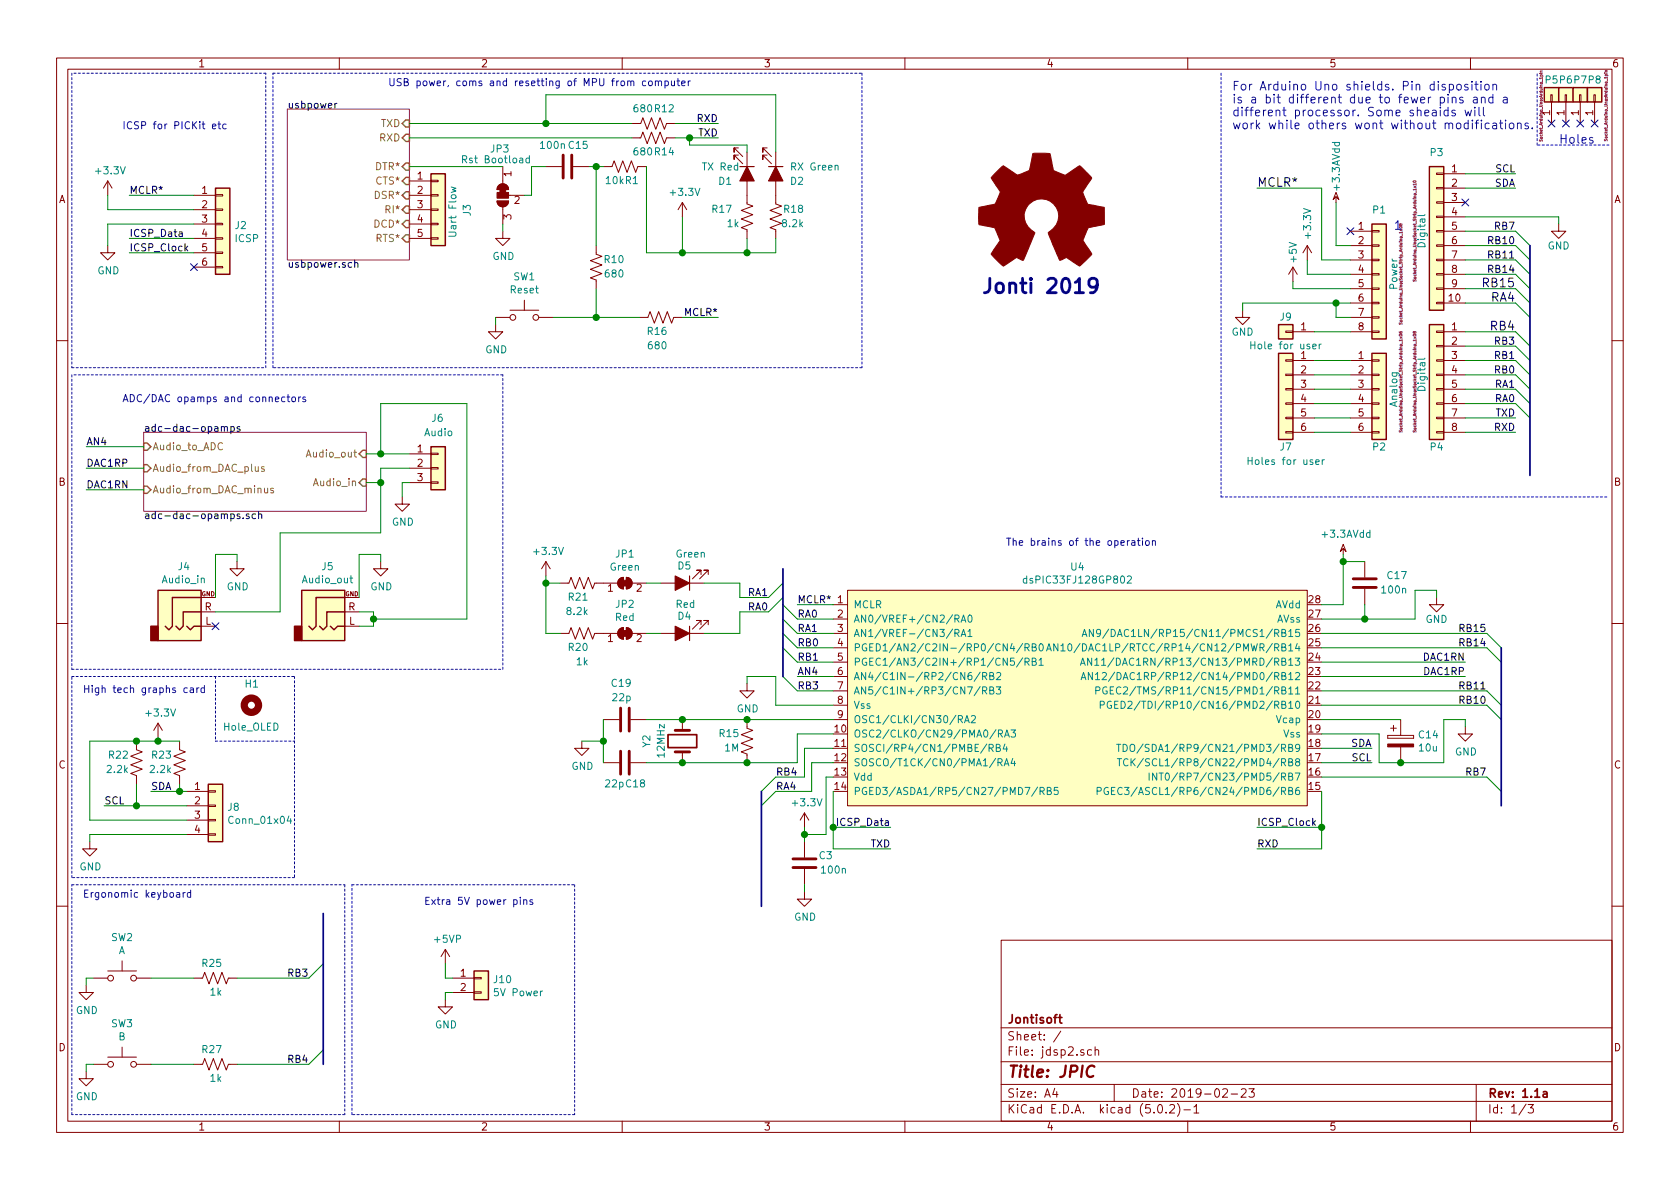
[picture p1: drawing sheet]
<svg xmlns="http://www.w3.org/2000/svg" width="297mm" height="210mm" viewBox="0 0 297 210" stroke-linecap="round" stroke-linejoin="round" font-family="sans-serif">
<g fill="none" stroke="#840000" stroke-width=".18">
<path d="M10 10.3h277v189.9h-277zM12 12.2h273v186.1h-273zM60 10.3v1.9M110 10.3v1.9M160 10.3v1.9M210 10.3v1.9M260 10.3v1.9M274.2 16.8h.2v1.2h-.2zM274.3 18v3.8M276.7 16.8h.3v1.2h-.3zM276.9 18v3.8M279.3 16.8h.2v1.2h-.2z"/>
<path d="M279.4 18v3.8M281.8 16.8h.3v1.2h-.3zM281.9 18v3.8M19 32l-.7 1.3M19 32v2.5M19 32l.8 1.3M34.3 34.5h3.8M34.3 37.1h3.8M34.3 39.6h3.8M38.1 39.5h1.3v.2h-1.3zM38.1 37h1.3v.2h-1.3zM38.1 34.4h1.3v.3h-1.3z"/>
<path d="M72.4 34.5h3.8M72.4 37.1h3.8M72.4 39.6h3.8M72.4 32h3.8M76.2 39.5h1.3v.2h-1.3zM76.2 37h1.3v.2h-1.3zM76.2 34.4h1.3v.3h-1.3zM76.2 31.9h1.3v.2h-1.3zM87.9 35.6h2a1.02 1.02 0 0 1-1 1 1.02 1.02 0 0 1-1-1zM88.2 32.7a1.03 1.03 0 0 1 1.1-.1 1.03 1.03 0 0 1 .6 .9h-2v-.3zM88.9 29.5v3M88.9 36.6v3"/>
<path d="M89.9 34.5h2.8M96.5 29.5h2.8M101.3 29.5h2.8M106.7 29.5h1.5l.4-1.1 .7 2.1 .8-2.1 .8 2.1 .7-2.1 .8 2.1 .4-1h1.5M111.8 21.8h1.5l.4-1 .7 2.1 .8-2.1 .8 2.1 .7-2.1 .8 2.1 .4-1.1h1.5M111.8 24.4h1.5l.4-1 .7 2 .8-2 .8 2 .7-2 .8 2 .4-1h1.5M120.6 35.8l-.7 1.3M120.6 35.8v2.5M120.6 35.8l.8 1.3M130.6 26.2h-.8v.7v-.7l1.5 1.5M130.6 27.4h-.8v.8v-.8l1.5 1.6M132.1 26.9v9.2l1 .3-2 .8 2 .8-2 .7 2 .8-2 .8 1 .3v1.6"/>
<path d="M135.6 26.2h-.7v.7v-.7l1.5 1.5M135.6 27.4h-.7v.8v-.8l1.5 1.6M137.2 26.9v9.2l1 .3-2.1 .8 2.1 .8-2.1 .7 2.1 .8-2.1 .8 1.1 .3v1.6M236.2 34.8v1M236.2 34l.5 1.3-.5-.5-.5 .5zM254 38.2h1.3v.3h-1.3zM254 35.7h1.3v.2h-1.3zM254 33.1h1.3v.3h-1.3zM254 30.6h1.3v.3h-1.3zM255.3 30.7h3.8M255.3 33.3h3.8M255.3 35.8h3.8"/>
<path d="M255.3 38.3h3.8M275.6 39.6v1.3h1.3l-1.3 1.3-1.3-1.3h1.3M19 43.4v1.3h1.3l-1.3 1.3-1.2-1.3h1.2M34.3 42.2h3.8M34.3 44.7h3.8M34.3 47.2h3.8M38.1 47.1h1.3v.3h-1.3zM38.1 44.6h1.3v.2h-1.3zM38.1 42h1.3v.3h-1.3zM72.4 42.2h3.8M76.2 42h1.3v.3h-1.3zM87.6 57.4v1.3h1.3l-1.3 1.2-1.2-1.2h1.2"/>
<path d="M87.6 56.1h2.6M88.9 40.9v1.3h1.3l-1.3 1.2-1.3-1.2h1.3M90.2 54.9h5M92.7 53.1v1.8M95.2 56.1h2.6M105.4 43.4v1.6l1 .3-2 .8 2 .8-2 .7 2 .8-2 .7 1 .4v1.5M113 56.1h1.6l.3-1 .8 2 .8-2 .7 2 .8-2 .7 2 .4-1h1.5M219.7 54.9v1.2h1.3l-1.3 1.3-1.3-1.3h1.3M227.3 58.5h1.3v.3h-1.3zM228.6 58.7h3.8M228.6 47.2l-.8 1.3M228.6 47.2v2.6"/>
<path d="M228.6 47.2l.8 1.3M231.1 43.4l-.7 1.3M231.1 43.4v2.6M231.1 43.4l.8 1.3M238.8 40.9h3.8M238.8 43.4h3.8M238.8 46h3.8M238.8 48.5h3.8M238.8 51h3.8M238.8 53.6h3.8M238.8 56.1h3.8M238.8 58.7h3.8"/>
<path d="M242.6 58.5h1.2v.3h-1.2zM242.6 56h1.2v.3h-1.2zM242.6 53.5h1.2v.2h-1.2zM242.6 50.9h1.2v.3h-1.2zM242.6 48.4h1.2v.2h-1.2zM242.6 45.8h1.2v.3h-1.2zM242.6 43.3h1.2v.3h-1.2zM242.6 40.8h1.2v.2h-1.2zM254 53.5h1.3v.2h-1.3zM254 50.9h1.3v.3h-1.3zM254 48.4h1.3v.2h-1.3zM254 45.8h1.3v.3h-1.3z"/>
<path d="M254 43.3h1.3v.3h-1.3zM254 40.8h1.3v.2h-1.3zM254 58.5h1.3v.3h-1.3zM255.3 40.9h3.8M255.3 43.4h3.8M255.3 46h3.8M255.3 48.5h3.8M255.3 51h3.8M255.3 53.6h3.8M255.3 58.7h3.8M10 60.2h2M227.3 76.3h1.3v.3h-1.3z"/>
<path d="M227.3 73.8h1.3v.2h-1.3zM227.3 71.2h1.3v.3h-1.3zM227.3 68.7h1.3v.3h-1.3zM227.3 66.2h1.3v.2h-1.3zM227.3 63.6h1.3v.3h-1.3zM228.6 63.7h3.8M228.6 66.3h3.8M228.6 68.8h3.8M228.6 71.4h3.8M228.6 73.9h3.8M228.6 76.4h3.8M238.8 63.7h3.8"/>
<path d="M238.8 66.3h3.8M238.8 68.8h3.8M238.8 71.4h3.8M238.8 73.9h3.8M238.8 76.4h3.8M242.6 76.3h1.2v.3h-1.2zM242.6 73.8h1.2v.2h-1.2zM242.6 71.2h1.2v.3h-1.2zM242.6 68.7h1.2v.3h-1.2zM242.6 66.2h1.2v.2h-1.2zM242.6 63.6h1.2v.3h-1.2zM254 76.3h1.3v.3h-1.3z"/>
<path d="M254 73.8h1.3v.2h-1.3zM254 71.2h1.3v.3h-1.3zM254 68.7h1.3v.3h-1.3zM254 66.2h1.3v.2h-1.3zM254 63.6h1.3v.3h-1.3zM254 61.1h1.3v.2h-1.3zM255.3 63.7h3.8M255.3 66.3h3.8M255.3 68.8h3.8M255.3 71.4h3.8M255.3 73.9h3.8M255.3 76.4h3.8"/>
<path d="M255.3 61.2h3.8M285 60.2h2M41.9 99.3v1.3h1.3l-1.3 1.2-1.3-1.2h1.3M67.3 99.3v1.3h1.3l-1.3 1.2-1.3-1.2h1.3M71.1 87.9v1.2h1.3l-1.3 1.3-1.3-1.3h1.3M72.4 80.3h3.8M72.4 82.8h3.8M72.4 85.3h3.8M76.2 85.2h1.3v.3h-1.3zM76.2 82.7h1.3v.2h-1.3zM76.2 80.1h1.3v.3h-1.3zM96.5 99.3l-.7 1.3"/>
<path d="M96.5 99.3v2.5M96.5 99.3l.8 1.3M237.5 97v1M237.5 96.3l.5 1.2-.5-.5-.5 .5zM241.3 99.3v2.8M10 110.3h2M35.6 105.7h2.5M35.6 110.7h2.5M35.6 108.2h2.5M61 105.7h2.5M61 110.7h2.5M61 108.2h2.5"/>
<path d="M99.1 112h1.5l.4-1 .7 2 .8-2 .8 2 .7-2 .8 2 .4-1h4M99.1 103.1h1.5l.4-1 .7 2 .8-2 .8 2 .7-2 .8 2 .4-1h4M109.4 102.5l.5-.3 .3-.1v2a1.03 1.03 0 0 1-.9-.6 1.03 1.03 0 0 1 .1-1zM109.4 111.3l.5-.3h.3v2a1.03 1.03 0 0 1-.9-.6 1.03 1.03 0 0 1 .1-1.1zM110.7 102.1a1.02 1.02 0 0 1 1.1 1 1.02 1.02 0 0 1-1.1 1zM110.7 111a1.02 1.02 0 0 1 1.1 1 1.02 1.02 0 0 1-1.1 1zM111.8 112h2.5M111.8 103.1h2.5M116.8 112h7.7M116.8 103.1h7.7M124 110.5v-.8h-.8h.8l-1.6 1.5M124 101.6v-.8h-.8h.8l-1.6 1.6"/>
<path d="M125.2 110.5v-.8h-.7h.7l-1.5 1.5M125.2 101.6v-.8h-.7h.7l-1.5 1.6M147.3 106.9h2.6M147.3 109.5h2.6M147.3 112h2.6M147.3 114.5h2.6M147.3 117.1h2.6M147.3 119.6h2.6M149.9 104.4h81.2v38.1h-81.2zM241.3 104.1v2.8M254 105.7v1.2h1.3l-1.3 1.3-1.3-1.3h1.3M285 110.3h2"/>
<path d="M24.1 131.1v1.5l1 .4-2 .7 2 .8-2 .7 2 .8-2 .8 1 .4v1.5M27.9 127.9l-.7 1.3M27.9 127.9v2.5M27.9 127.9l.8 1.3M31.7 131.1v1.5l1.1 .4-2.1 .7 2.1 .8-2.1 .7 2.1 .8-2.1 .8 1 .4v1.5M33 139.9h3.8M36.8 139.8h1.3v.3h-1.3zM102.9 131.1v1.2h1.2l-1.2 1.3-1.3-1.3h1.3M106.7 127.2h2.8M106.7 134.9h2.8M111.5 127.2h2.8M111.5 134.9h2.8"/>
<path d="M120.6 127.2v2M120.6 133v1.9M132.1 127.2v1.6l1 .4-2 .7 2 .8-2 .7 2 .8-2 .8 1 .3v1.6M132.1 120.9v1.3h1.2l-1.2 1.2-1.3-1.2h1.3M147.3 127.2h2.6M147.3 122.2h2.6M147.3 124.7h2.6M245.4 130v.6zM245.4 130.6h4.5zM245.4 130h4.5zM245.9 128.8h1M246.4 128.3v1"/>
<path d="M247.6 127.2v2.8M247.6 132.1v2.8M249.9 130v.6zM259.1 128.5v1.3h1.2l-1.2 1.3-1.3-1.3h1.3M15.9 148.8v1.3h1.2l-1.2 1.3-1.3-1.3h1.3M33 142.5h3.8M33 145h3.8M33 147.6h3.8M36.8 147.4h1.3v.3h-1.3zM36.8 144.9h1.3v.3h-1.3zM36.8 142.4h1.3v.2h-1.3zM142.2 157.7v1.3h1.3l-1.3 1.3-1.2-1.3h1.2"/>
<path d="M142.2 143.8l-.7 1.2M142.2 143.8v2.5M142.2 148.8v2.8M142.2 153.7v2.8M142.2 143.8l.8 1.2M10 160.2h2M15.2 174.2v1.3h1.3l-1.3 1.3-1.2-1.3h1.2M16.5 173h2.5M19 171.7h5.1M21.6 169.9v1.8M24.1 173h2.6M34.3 173h1.5l.4-1 .8 2 .7-2 .8 2 .7-2 .8 2 .4-1h1.5"/>
<path d="M78.7 176.8v1.2h1.3l-1.3 1.3-1.2-1.3h1.2M78.7 167.9l-.7 1.3M78.7 167.9v2.5M78.7 167.9l.8 1.3M80 173h3.8M80 175.5h3.8M83.8 175.4h1.3v.2h-1.3zM83.8 172.8h1.3v.3h-1.3zM177 166.3h108v32h-108zM285 160.2h2M15.2 189.5v1.2h1.3l-1.3 1.3-1.2-1.3h1.2M16.5 188.2h2.5"/>
<path d="M19 186.9h5.1M21.6 185.2v1.7M24.1 188.2h2.6M34.3 188.2h1.5l.4-1 .8 2 .7-2 .8 2 .7-2 .8 2 .4-1h1.5M60 198.3v1.9M110 198.3v1.9M160 198.3v1.9M177 194.8h108M177 191.8h108M177 187.8h108M177 181.8h108M186.5 192.5l-.4 1h1"/>
<path d="M186.8 193v1M187.6 182.3l-1.3 2M193 185.7l-.4-.1-.3 .3v.6l.3 .1 .4-.1M193.6 185.7l.2-.1 .4 .1 .1 .9M193.6 185.1v1.5M197 191.8v3M204.8 195.5l.4-.2a.94 .94 0 0 1 0 1.5 .79 .79 0 0 1-.4-1.3zM206.2 196.7v.1M206.8 195.5l.2-.2h.4l.2 .2 .1 .3-.1 .2-.8 .8h.9M208.2 195.1a1.71 1.71 0 0 1 0 2.3M209.3 196.3h1.2M210 198.3v1.9"/>
<path d="M211.1 195.8l.4-.5v1.5M211.1 196.8h.9M216.2 192.7l.2-.2h.4l.2 .5-.9 1h.9M217.7 193.5h1.1M219.5 192.7l.2-.2h.3l.3 .2v.3v.2l-.9 .8h.9M220.8 192.5h1l-.5 .6 .4 .1v.7l-.2 .1-.7-.1M260 198.3v1.9M261 191.8v6.5M269.8 195.2l-1.2 2M270.2 195.3h.9l-.5 .6 .4 .1v.7l-.2 .1-.6-.1"/>
<circle cx="90.7" cy="56.1" r=".51"/>
<circle cx="94.7" cy="56.1" r=".51"/>
<circle cx="19.6" cy="173" r=".51"/>
<circle cx="23.6" cy="173" r=".51"/>
<circle cx="19.6" cy="188.2" r=".51"/>
<circle cx="23.6" cy="188.2" r=".51"/>
</g>
<path d="M118.1 129.9h5.1v2.3h-5.1zM187.2 179.9h.6M187.4 179.4v1.3l.4 .2M272.9 193.1h.6v.9M273.5 193.4l-.5 .1-.2 .2 .1 .2 .1 .1 .5-.1" fill="none" stroke="#840000" stroke-width=".3"/>
<path d="M193.5 188.6a.89 .89 0 0 0-1 0 .89 .89 0 0 0-.4 1 .71 .71 0 0 0 .4 .8 .71 .71 0 0 0 .8-.1" fill="none" stroke="#840000" stroke-width=".41"/>
<g fill="none" stroke="#000084" stroke-width=".18">
<path d="M258.5 35.2l1.2 1.2M259.7 35.2l-1.2 1.2M273.7 21.2l1.2 1.2M274.9 21.2l-1.2 1.2M276.3 21.2l1.2 1.2M277.5 21.2l-1.2 1.2M278.8 21.2l1.2 1.2M280 21.2l-1.2 1.2M281.3 21.2l1.2 1.2M282.5 21.2l-1.2 1.2M33.7 46.6l1.2 1.2M34.9 46.6l-1.2 1.2"/>
<path d="M238.2 40.3l1.2 1.2M239.4 40.3l-1.2 1.2M37.5 110.1l1.2 1.2M38.7 110.1l-1.2 1.2"/>
</g>
<g fill="none" stroke="#0000c2" stroke-width=".18">
<path d="M114.2 14.4l-.4-.1-.2 .2 .1 .6h.5M114.8 14.4l.3-.1 .2 .2-.1 .6-.3 .1-.2-.3zM115.9 14.4l.2-.1 .3 .1v.8M115.9 14.3v.9M116.4 14.5l.2-.2 .3 .1 .1 .8M117.6 14.4l.3-.1 .3 .2-.1 .6h-.5M117.6 14.3v1.3M118.7 14.3l.1 .8 .3 .1 .2-.2M119.3 14.3v.9M119.7 14.3h.5M119.9 13.9v1.1l.3 .2M120.5 14.7l.6-.1v-.2l-.4-.1-.2 .2 .1 .6h.5"/>
<path d="M121.7 14.3v.9M122 14.3l-.2 .1-.1 .1M254.7 19.5v1M256 16.7v.1M256 19.6l-.4-.1-.3 .3v.4l.2 .2h.5M256 17.2v1M256 19v1.5M256.3 15l.4-.1 .2 .1v.8a.48 .48 0 0 1-.6 0M256.3 14.9v1.5M256.8 17.3a.37 .37 0 0 1 .6 .1v.8M256.8 17.2v1M257.3 19.6a.37 .37 0 0 0-.6 .1l.1 .2 .6 .3-.3 .3-.4-.1"/>
<path d="M257.6 15l.3-.1 .4 .1 .1 .6-.2 .2-.3 .1-.3-.1zM258.6 17.3l-.3-.1-.2 .2v.2l.5 .2v.3h-.5M259 19.5l.3 1 .3-.7 .3 .7 .3-1M259.5 15l-.3-.1-.2 .2v.2l.5 .2v.3h-.5M260.2 14.4v.1M260.2 14.9v1M260.6 17.3h.5l.1 .9M260.8 19v.1M260.8 14.9h.5M260.8 19.5v1M261 14.4v1.3l.3 .2M261.2 17.5l-.5 .1a.31 .31 0 0 0-.2 .3 .31 .31 0 0 0 .2 .3l.5-.1"/>
<path d="M261.5 19v1.3l.2 .2M261.8 14.4v.1M261.8 14.9v1M261.9 17.3l.2-.1 .4 .1 .1 .9M261.9 17.2v1M262.3 19v1.3l.2 .2M262.6 15l.4-.1 .3 .3v.4l-.3 .3-.4-.1-.1-.2zM264 15l.2-.1 .3 .1 .1 .9M264 17.3l-.5-.1-.2 .1v.8a.48 .48 0 0 0 .7 0M264 14.9v1M264 16.7v1.5M265.8 17.3h.6l.1 .9"/>
<path d="M266.5 17.5l-.5 .1a.3 .3 0 0 0-.3 .3 .3 .3 0 0 0 .3 .3l.5-.1M37.6 22.3l.6-.1-.1-.2-.4-.1-.1 .2v.6h.5M38.5 21.9h.5M38.7 21.5v1.1l.3 .2M40 22l-.4-.1-.2 .3 .1 .5h.5M260.8 21.8h.6M261.4 21.3l-.3 .2v1.3M261.9 21.3v.1M261.9 21.8v1M263.3 21.8h-.4l-.3 .1v.7a.48 .48 0 0 0 .7 .1M264 21.8h.5l.1 1M264.6 22.1l-.5 .1a.3 .3 0 0 0-.2 .3 .3 .3 0 0 0 .2 .3l.5-.1"/>
<path d="M265.1 21.8h.6M265.3 21.3v1.2l.4 .3M266.2 21.3v.1M266.2 21.8v1M266.9 21.9l.3-.1 .4 .1 .1 .6-.2 .2-.3 .1-.3-.2zM268.3 21.9l.1-.1a.37 .37 0 0 1 .6 .2v.8M268.3 21.8v1M270.2 21.8h-.4l-.2 .2 .1 .2 .5 .1v.4h-.6M270.9 22.6v.2M281.6 24.4a.37 .37 0 0 0-.6 .1l.1 .2 .6 .3-.2 .3-.5-.1M50.4 70.3l-.4-.1-.2 .2 .1 .6h.5M50.7 70.2h.5"/>
<path d="M50.9 69.8v1.1l.3 .1M51.7 70.3l.3-.1 .2 .1-.1 .7h-.3l-.2-.1v-.5zM52.8 70.2v.8M53.2 70.2l-.3 .1-.1 .1M54 70.3l-.3-.1-.2 .2 .1 .2 .4 .1v.3h-.5M199.7 95.6l-.4 .2M200.1 95.7h.5l.1 .7M200.7 95.9l-.5 .1-.1 .1 .1 .3h.5M201.1 95.6h.5M201.3 95.2v1.1l.3 .1M202 95.2v.1M202 95.6v.8"/>
<path d="M202.6 95.7l.2-.1 .3 .1 .1 .5-.1 .2h-.3l-.2-.1zM203.8 95.7l.1-.1 .3 .1 .1 .7M203.8 95.6v.8M33.1 121.7l-.4-.1-.2 .3 .1 .5h.5M33.7 121.7h.4l.1 .8M34.2 121.9l-.4 .1-.2 .2 .1 .2h.5M34.8 121.6v.9M35.2 121.6l-.4 .3M36.1 121.7l-.3-.1-.3 .3 .2 .5h.4M36.1 121.2v1.3M31.2 157.9h.5l.1 .8M31.8 158.1l-.4 .1-.2 .2v.2h.6"/>
<path d="M32.4 157.8v.9M32.7 157.8l-.3 .3M33.7 157.9l-.3-.1-.3 .3 .1 .5h.5M33.7 157.4v1.3M90.8 159.2l.4-.1 .2 .2-.1 .6h-.5M92 158.7v.1M92 159.1v.8M92.6 159.2l.2-.1 .3 .1v.7M92.6 159.1v.8M94.2 159.2l-.3-.1-.2 .2 .1 .2 .4 .1v.3h-.5"/>
</g>
<g fill="#ffffc2" stroke="#ffffc2" stroke-width=".18">
<path d="M242.6 39.6h2.5v20.3h-2.5z"/>
<path d="M242.6 62.5h2.5v15.2h-2.5z"/>
<path d="M273 15.5h2.6v2.5h-2.6z"/>
<path d="M275.6 15.5h2.5v2.5h-2.5z"/>
<path d="M278.1 15.5h2.6v2.5h-2.6z"/>
<path d="M280.7 15.5h2.5v2.5h-2.5z"/>
<path d="M252.7 29.5h2.6v25.4h-2.6z"/>
<path d="M149.9 104.4h81.2v38.1h-81.2z"/>
<path d="M38.1 33.3h2.5v15.2h-2.5z"/>
<path d="M252.7 57.4h2.6v20.3h-2.6z"/>
<path d="M76.2 30.7h2.5v12.7h-2.5z"/>
<path d="M27.9 104.4h7.7v8.9h-7.7z"/>
<path d="M53.3 104.4h7.7v8.9h-7.7z"/>
<path d="M76.2 79h2.5v7.6h-2.5z"/>
<path d="M226.1 62.5h2.5v15.2h-2.5z"/>
<path d="M36.8 138.7h2.6v10.1h-2.6z"/>
<path d="M226.1 57.4h2.5v2.5h-2.5z"/>
<path d="M83.8 171.7h2.6v5.1h-2.6z"/>
</g>
<g fill="none" stroke="#840000" stroke-width=".25">
<path d="M273 15.5h2.6v2.5h-2.6zM275.6 15.5h2.5v2.5h-2.5zM278.1 15.5h2.6v2.5h-2.6zM280.7 15.5h2.5v2.5h-2.5zM38.1 33.3h2.5v15.2h-2.5zM76.2 30.7h2.5v12.7h-2.5zM242.6 39.6h2.5v20.3h-2.5zM252.7 29.5h2.6v25.4h-2.6zM226.1 57.4h2.5v2.5h-2.5zM252.7 57.4h2.6v20.3h-2.6zM76.2 79h2.5v7.6h-2.5zM226.1 62.5h2.5v15.2h-2.5z"/>
<path d="M242.6 62.5h2.5v15.2h-2.5zM27.9 104.4h7.7v8.9h-7.7zM33 110.7l.7 .7 .6-.7h1.3M35.6 108.2h-3.2v2.5l-.7 .7-.6-.7M35.6 105.7h-5.1v5l-.7 .7-.6-.7M53.3 104.4h7.7v8.9h-7.7zM58.4 110.7l.7 .7 .6-.7h1.3M61 108.2h-3.2v2.5l-.7 .7-.6-.7M61 105.7h-5.1v5l-.7 .7-.6-.7M36.8 138.7h2.6v10.1h-2.6zM83.8 171.7h2.6v5.1h-2.6z"/>
</g>
<g fill="none" stroke="#840084" stroke-width=".18">
<path d="M50.8 19.3h21.6v26.7h-21.6zM272.2 13h.1M272.3 13.5h.5M272.3 13h.4M272.3 12.7h.4M272.4 13.5v-.3l.3 .1v.2M272.7 12.5l-.3 .1v.1M283.7 12.9h.1M283.8 13.4h.5M283.8 12.9h.4M283.8 12.7h.4M283.8 13.4l.1-.3 .2 .1v.2"/>
<path d="M284.2 12.5h-.4l.1 .2M247.6 39.7h.3v.1l-.2 .1-.1-.3h-.2v.2h.2M249.9 32a.29 .29 0 0 1 .5 .1l-.1 .1a.26 .26 0 0 1-.3 .1 .26 .26 0 0 1-.1-.2zM250 32.9l.4 .3M250.4 32.6h-.5l.1 .1M250.4 32.5v.2M250.4 33.3v.3M250.4 32.9l-.4 .3M272.2 24.7v.3l.2-.1a.14 .14 0 0 1 .1-.2 .14 .14 0 0 1 .2 .1v.2M283.7 24.6v.3l.2-.1a.14 .14 0 0 1 .1-.2 .14 .14 0 0 1 .2 .1l-.1 .2M247.4 58.7l.1 .2h.3l.1-.3-.3 .1 .1 .2M247.4 57.1v.2h.2l.2-.2 .1 .3"/>
<path d="M247.4 40.1l.5 .1a.24 .24 0 0 1-.3 .2 .24 .24 0 0 1-.2-.3zM247.4 59.2h.5a.24 .24 0 0 1-.3 .2 .24 .24 0 0 1-.2-.2zM247.5 40.5l.4 .3M247.5 59.6l.4 .2M247.9 41v.2M247.9 40.5l-.4 .3M247.9 59.6l-.4 .2M249.9 49.4v.3h.1l.3-.3v.4M249.9 59.2h.5a.24 .24 0 0 1-.3 .2 .24 .24 0 0 1-.2-.2zM250 59.6l.4 .2M250.1 58.7h.3l-.1 .2h-.1l-.2-.2-.1-.1v.3l.2-.1M250.4 59.6l-.4 .2"/>
<path d="M25.4 76.4h39.4v14h-39.4zM247.4 76.1v.3h.2l.2-.3 .1 .3M247.9 60v.3M249.9 76.1v.3h.1l.3-.3v.3M250.4 60v.3"/>
</g>
<g fill="none" stroke="#008484" stroke-width=".18">
<path d="M79.8 33.1l.8 .2-.6 .2 .6 .3-.8 .2M93.6 28h-.4l-.2 .2 .1 .5h.5M93.6 27.5v1.3M251.9 37.9l-.1 .2h-1.1M221.2 60.4v1.3M221.2 61h.7M232.1 61.3l.6-.1-.1-.3h-.3l-.2 .1 .1 .6h.4M233.2 60.9v.8M233.6 60.9l-.4 .2M251.9 63.3l-.1 .2h-1.1M220.7 80.9v1.2M220.7 81.5h.7"/>
<path d="M232.6 81.7l.6-.1v-.2l-.4-.1-.2 .2 .1 .6h.5M233.8 81.3v.8M234.2 81.3l-.4 .2M35.6 102.4l.2-.2 .3 .1v.8M61.8 102.2h.6M62.1 101.8v1.1l.3 .2M168.4 111.2l-1.1 1.7M168.8 109.4h.6l.2-.2-.1-.3-.2-.1h-.5v1.2M168.8 112l.6-.1 .2-.2-.1-.3-.2-.1h-.5v1.3M169.1 109.4l.5 .6M169.1 112l.5 .6M169.9 110l.5-1.2 .4 1.2"/>
<path d="M169.9 112.6l.5-1.3 .4 1.3M170.1 109.7h.6M170.1 112.2h.6M171.1 111.7l.4-.4v1.3M171.1 112.6h.8M171.3 108.9l.1-.1a.69 .69 0 0 1 .5 .6 .69 .69 0 0 1-.5 .6l-.2-.2-.1-.3zM171.8 118.9l-.4 .1a.87 .87 0 0 0 0 1.2l.4-.1v-.6l-.4-.1-.3 .3M173.3 118.9l-1.1 1.6M173.7 119.6l.6-.1 .2-.2-.1-.3-.2-.1h-.5v1.3M174 119.6l.5 .6M175 119.5h.6v-.5l-.6-.1v1.3h.5l.2-.2v-.2l-.3-.3M176.2 119l.5-.1 .2 .4v.2l-.8 .7h.8"/>
<path d="M178.9 113.8l-.3 .9h.8M179.2 114.3v.8M179.3 116.4h-.6l-.1 .6 .5-.1 .3 .2v.3l-.3 .2-.5-.1M180.8 113.8l-1.1 1.6M180.8 116.3l-1.1 1.7M181.2 114.5l.7-.1v-.4l-.7-.2v1.3M181.2 117l.7-.1v-.4l-.7-.1v1.2M181.5 102.3h-.3l-.3 .2 .2 .6h.4M181.5 114.5l.5 .6M181.5 117l.5 .6M182.5 114.4h.6l.1-.2-.1-.2-.6-.2v1.3h.5l.2-.1v-.3l-.3-.3M182.5 117l.6-.1 .1-.2-.1-.2-.6-.1v1.2h.5l.2-.1v-.3l-.3-.2"/>
<path d="M183.7 116.7l.4-.3v1.2M183.7 117.6h.8M183.8 114l.2-.2a.67 .67 0 0 1 .5 .7 .67 .67 0 0 1-.5 .6l-.2-.2-.1-.3zM185 115.1l.5-1.3 .4 1.3M185.2 114.8h.6M187 113.8v1.3l-.7-1.3v1.3M187.6 114.2l.3-.4v1.3M187.6 115.1h.7M188.9 114l.2-.2a.69 .69 0 0 1 .4 .7 .69 .69 0 0 1-.4 .6l-.2-.1-.1-.4zM191 113.8l-1.1 1.6M191 117.6l.4-1.2 .5 1.2M191.2 117.3h.5"/>
<path d="M191.3 119.8h.6M191.3 112.6l.4-1.3 .5 1.3M191.4 112.2h.6M193 116.4v1.2l-.7-1.2v1.2M193.1 118.9v1.3l-.7-1.3v1.3M193.3 111.3v1.3l-.7-1.3v1.3M193.6 116.7l.3-.3v1.2M193.6 117.6h.7M193.7 119.3l.4-.4v1.3M194.6 111.9l-.2 .2-.4-.1-.1-.1v-.5l.2-.1h.3l.2 .3a.97 .97 0 0 1-.2 .9l-.4 .1M194.8 116.7l.3-.3v1.2M194.8 117.6h.7"/>
<path d="M194.9 119l.5-.1 .2 .4-.8 .9h.8M196 111.2l-1 1.7M196.5 111.3a.64 .64 0 0 1 .7 .6 .64 .64 0 0 1-.7 .7zM197 116.3l-1.1 1.7M197.1 118.9l-1.1 1.6M199.3 102l.5-.2 .3 .4-.8 .9h.8M169.4 127.2l.7-.1 .1-.1-.1-.3-.2-.2h-.5v1.3M169.7 127.2l.5 .6M170.5 127.8l.5-1.3 .4 1.3M170.7 127.5h.6M171.8 126.7l.4-.2 .3 .4-.1 .2-.7 .7h.8M173.3 121.4l-1.1 1.6"/>
<path d="M173.7 122.1h.6l.2-.2-.1-.3-.2-.1h-.5v1.2M174 122.1l.5 .6M174.5 131.6l-1.1 1.6M174.9 132.3l.7-.1v-.5l-.7-.1v1.3M175 122.1l.6-.1v-.4l-.6-.1v1.2h.5l.2-.2v-.2l-.3-.2M175.2 132.3l.4 .6M176.1 129l-1.1 1.7M176.1 132.2h.6l.1-.2v-.3l-.7-.1v1.3h.5l.2-.1 .1-.3-.3-.3M176.1 121.5h.8l-.4 .4 .4 .2-.1 .6h-.4l-.3-.1M176.5 134.8h.6l.1-.2-.1-.3-.2-.1h-.4v1.2M176.5 129.7l.7-.1v-.4l-.2-.1h-.5v1.2M176.8 134.8l.4 .6"/>
<path d="M176.8 129.7l.4 .6M177.5 135.4l.5-1.2 .4 1.2M177.6 130.3l.4-1.2 .5 1.2M177.7 131.6l-.3 .9h.8M177.7 135.1h.6M177.7 130h.6M178 132v.9M178.8 129.1h.8l-.5 .5 .4 .1 .1 .4-.3 .2-.5-.1M179.1 134.1l-.3 .9h.8M179.4 134.6v.8M181.2 139.2h.9l-.6 1.3M183.5 139.2l-1.1 1.6"/>
<path d="M183.9 139.9l.6-.1 .1-.1v-.3l-.2-.2h-.5v1.3M184.2 139.9l.4 .6M185.2 139.8h.5l.1-.4-.6-.2v1.3h.4l.3-.2v-.2l-.3-.3M187 139.2h-.6v.6l.2-.1 .4 .1v.6l-.1 .1-.5-.1M191.2 120.2l.4-1.3 .4 1.3M193.7 120.2h.7M193.8 122.1h.6l.1-.2-.1-.3-.2-.1h-.4v1.2M194 139.9l.7-.1v-.4l-.2-.2h-.5v1.3M194.5 124.7l.6-.1 .1-.5-.2-.1h-.5v1.3M195.7 121.5a.59 .59 0 0 0-.7 .6 .59 .59 0 0 0 .7 .6l.1-.5h-.3M195.9 139.3a.59 .59 0 0 0-.7 .6 .59 .59 0 0 0 .7 .6l.1-.5h-.2M196.3 122.1h.4"/>
<path d="M196.5 124.1a.59 .59 0 0 0-.7 .5 .59 .59 0 0 0 .7 .6v-.5h-.2M196.5 139.8h.5M196.9 121.5h-.6v1.2h.6M197.1 124.6h.4M197.1 139.2h-.6v1.3h.6M197.4 131.6h.8M197.6 134.2h.7M197.7 124h-.6v1.3h.6M197.8 131.6v1.3M197.9 134.2v1.2M198.2 121.6a.6 .6 0 0 0-.9 .4 .6 .6 0 0 0 .6 .7l.3-.1M198.2 124a.64 .64 0 0 1 .8 .6 .64 .64 0 0 1-.8 .7z"/>
<path d="M198.4 139.4a.6 .6 0 0 0-.8 .4 .6 .6 0 0 0 .6 .7l.2-.1M198.6 131.6a.64 .64 0 0 1 .7 .7 .64 .64 0 0 1-.7 .6zM198.7 121.6l.4-.1 .3 .3-.1 .2-.7 .7h.8M198.8 139.2h.8l-.4 .5 .4 .1v.6l-.2 .1-.6-.1M199.4 134.3a.6 .6 0 0 0-.8 .4 .6 .6 0 0 0 .6 .7l.2-.1M199.4 124.1l.5-.1 .3 .4-.1 .2-.7 .7h.8M199.8 131.8a.45 .45 0 0 1 .8 0 .88 .88 0 0 1-.3 1.1l-.3-.1a1.07 1.07 0 0 1-.2-1zM200 134.2v1.2M200.2 134.7l.5 .7M200.7 134.2l-.7 .7M202.1 131.6l-1.1 1.6M202.2 134.1l-1.1 1.6"/>
<path d="M203.2 136.7v1.3M204.5 136.7v1.3l-.7-1.3v1.3M204.9 136.7h.8M205.3 136.7v1.3M206.1 136.8l.2-.1a.67 .67 0 0 1 .5 .6 .67 .67 0 0 1-.5 .7l-.3-.5zM208.2 136.6l-1.1 1.7M51.1 144.3l-.3 .9h.8M51.4 144.8v.8M95.9 175.3l-.3 .2"/>
</g>
<g fill="none" stroke="#000" stroke-width=".18">
<path d="M59.2 18.3v.8M59.6 18.3l-.4 .2M32.8 43.9l.4 .5M33.2 43.5l-.5 .5M62.7 46.6l.2-.2 .3 .1 .1 .8M62.7 46v1.3M39.1 75.6l.2-.2 .3 .1 .1 .8M39.1 75.4v.9M39.7 75.6l.2-.2 .3 .1v.8M40.8 75.5l.4-.1 .2 .3-.1 .5h-.5M40.8 75.4v1.3M42.4 75.5l-.3-.1-.2 .2 .1 .2 .4 .1v.3h-.5"/>
<path d="M42.4 90.9h-.3l-.2 .2 .1 .1 .4 .2v.3h-.5M43 91.6v.1M44 90.9h-.3l-.2 .2 .1 .1 .4 .2v.3h-.5M45.2 90.9h-.4l-.2 .2 .1 .6h.5M45.7 91l.2-.1h.3l.1 .8M45.7 90.4v1.3M232.2 145.5l.4 .5M232.6 145.1l-.5 .5"/>
</g>
<g fill="none" stroke="#848400" stroke-width=".25">
<path d="M71.1 21.8l.7-.6h.6v1.3h-.6zM71.1 24.4l.7-.7h.6v1.3h-.6zM71.1 29.5l.7-.7h.6v1.3h-.6zM71.1 37.1l.7-.7h.6v1.3h-.6zM71.1 39.6l.7-.6h.6v1.3h-.6zM71.8 31.4h.6v1.2h-.6l-.7-.6zM71.8 33.9h.6v1.3h-.6l-.7-.7zM71.1 42.2l.7-.7h.6v1.3h-.6zM25.4 78.4h.6l.7 .6-.7 .6h-.6zM64.1 79.6h.7v1.3h-.7l-.6-.6zM25.4 82.2h.6l.7 .6-.7 .6h-.6zM25.4 86h.6l.7 .6-.7 .6h-.6z"/>
<path d="M64.1 84.7h.7v1.3h-.7l-.6-.7z"/>
</g>
<path d="M39.3 78.4a.6 .6 0 0 0-.8 .4 .6 .6 0 0 0 .6 .7l.2-.1M45.1 82.5l.1 .8 .3 .1 .2-.2M45.7 82.5v.9M46.7 82.6l-.3-.1-.2 .2 .1 .2 .4 .1v.3h-.5M46.8 86.3v.8l.3 .1 .2-.2M47.3 86.3v.9M48.3 86.4l-.3-.1-.1 .2v.2l.4 .1v.3h-.4" fill="none" stroke="#848400" stroke-width=".18"/>
<path d="M99.6 27.4v4.1M101.1 27.4v4.1M239.3 102.4h4M239.3 103.9h4M109.7 125.2v4.1M109.7 132.8v4.1M111.3 125.2v4.1M111.3 132.8v4.1M119.4 133h2.5M119.4 129.2h2.5M140.2 151.9h4.1M140.2 153.4h4.1" fill="none" stroke="#840000" stroke-width=".51"/>
<g fill="#840000" stroke="#840000" stroke-width=".18">
<path d="M245.4 131.6h4.5v.5h-4.5z"/>
<path d="M109.4 102.5l.5-.3 .3-.1v2a1.03 1.03 0 0 1-.9-.6 1.03 1.03 0 0 1 .1-1z"/>
<path d="M110.7 102.1a1.02 1.02 0 0 1 1.1 1 1.02 1.02 0 0 1-1.1 1z"/>
<path d="M110 102.6h1v1h-1z"/>
<path d="M109.4 111.3l.5-.3h.3v2a1.03 1.03 0 0 1-.9-.6 1.03 1.03 0 0 1 .1-1.1z"/>
<path d="M110.7 111a1.02 1.02 0 0 1 1.1 1 1.02 1.02 0 0 1-1.1 1z"/>
<path d="M110 111.5h1v1h-1z"/>
<path d="M88.2 32.7a1.03 1.03 0 0 1 1.1-.1 1.03 1.03 0 0 1 .6 .9h-2v-.3z"/>
<path d="M87.9 35.6h2a1.02 1.02 0 0 1-1 1 1.02 1.02 0 0 1-1-1z"/>
<path d="M88.4 33.5h1v.5h-1z"/>
<path d="M87.9 34h2v1h-2z"/>
<path d="M175.9 30.7l1.5-1.4 2.4 1.6a4.7 4.7 0 0 0 2.2-.8l.6-3h2.9a.92 .92 0 0 1 .4 1l.4 2 2 .9 2.5-1.6a.97 .97 0 0 1 .8 .6l1.4 1.5-1.5 2.4-.1 .2 .3 .6 .6 1.4 2.9 .6 .1 3-2.9 .6-.9 2.2 1.5 2.4-1.5 1.6a.81 .81 0 0 1-.7 .5l-2.3-1.5-1.1 .5-2.1-4.8a3.1 3.1 0 0 0 1.8-3.5 3.1 3.1 0 0 0-3-2.5 3.1 3.1 0 0 0-3 2.4 3.1 3.1 0 0 0 1.8 3.4l.1 .2-2.1 4.8-1-.4a3.5 3.5 0 0 0-1.7 1l-.8 .5-2.1-2.1a.93 .93 0 0 1 .4-.9l1.1-1.6-.9-2.1a3.7 3.7 0 0 0-1.9-.5l-.9-.3v-2.8a.87 .87 0 0 1 .9-.3l1.9-.4 .7-1.4a.82 .82 0 0 0 0-1.2l-1.4-2.1z"/>
</g>
<g fill="none" stroke="#008400" stroke-width=".18">
<path d="M19 34.5v2.6h15.3M22.9 34.5h11.4M34.3 39.6h-15.3v3.8M72.4 21.8h39.4M72.4 24.4h39.4M72.4 29.5h16.5M88.9 39.6v1.3M96.5 21.8v-5h40.7v10.1M96.5 29.5h-2.5v5h-1.3M104.1 29.5h2.6M105.4 29.5v13.9M114.3 29.5v15.2h22.9v-2.5"/>
<path d="M119.4 21.8h7.6M119.4 24.4h7.6M120.6 38.3v6.4M121.9 24.4v1.2h10.2v1.3M222.2 33.3h11.5v12.7h5.1M236.2 35.8v7.6h2.6M259.1 33.3h8.9M259.1 30.7h8.9M259.1 38.3h16.5v1.3M22.9 42.2h11.4M22.9 44.7h11.4M87.6 56.1v1.3"/>
<path d="M97.8 56.1h15.2M105.4 51v5.1M120.6 56.1h6.4M132.1 42.2v2.5M228.6 49.8v1.2h10.2M231.1 46v2.5h7.7M232.4 58.7h6.4M236.2 53.6v2.5h2.6M238.8 53.6h-19.1v1.3M259.1 58.7h8.9l2.5 2.5M259.1 40.9h8.9l2.5 2.5M259.1 43.4h8.9l2.5 2.6"/>
<path d="M259.1 46h8.9l2.5 2.5M259.1 48.5h8.9l2.5 2.5M259.1 51h8.9l2.5 2.6M259.1 53.6h8.9l2.5 2.5M15.2 79h10.2M232.4 76.4h6.4M232.4 73.9h6.4M232.4 63.7h6.4M232.4 66.3h6.4M232.4 68.8h6.4M232.4 71.4h6.4M259.1 61.2h8.9l2.5 2.5"/>
<path d="M259.1 63.7h8.9l2.5 2.6M259.1 66.3h8.9l2.5 2.5M259.1 68.8h8.9l2.5 2.6M259.1 71.4h8.9l2.5 2.5M259.1 76.4h8.9M259.1 73.9h8.9M15.2 82.8h10.2M15.2 86.6h10.2M41.9 99.3v-1.3h-3.8v7.7M64.8 85.3h2.5M64.8 80.3h7.6M67.3 80.3v-8.9h15.2v38.1h-16.5"/>
<path d="M67.3 99.3v-1.3h-3.8v7.7M72.4 82.8h-5.1v11.4h-17.8v14h-11.4M72.4 85.3h-1.3v2.6M237.5 98v8.9h-3.8M237.5 99.3h3.8M63.5 108.2h2.5v2.5h-2.5M96.5 101.8v10.2h2.6M96.5 103.1h2.6M114.3 112h2.5M114.3 103.1h2.5M124.5 103.1h6.3v2.6h5.1l2.5-2.6M138.4 109.5l2.6 2.5h6.3"/>
<path d="M138.4 119.6l2.6 2.6h6.3M138.4 106.9l2.6 2.6h6.3M138.4 114.5l2.6 2.6h6.3M138.4 112l2.6 2.5h6.3M138.4 105.7l-2.5 2.5h-5.1v3.8h-6.3M141 119.6h6.3M141 106.9h6.3M233.7 114.5h29.2l2.5 2.6M233.7 112h29.2l2.5 2.5M233.7 119.6h25.4M233.7 117.1h25.4M241.3 106.9v2.6"/>
<path d="M254 105.7v-1.3h-3.8v5.1h-16.5M24.1 138.7v3.8M26.7 139.9h6.3M27.9 130.4v.7M31.7 131.1h-15.8v13.9h17.1M31.7 138.7v1.2M102.9 131.1h3.8M106.7 127.2v7.7M114.3 127.2h33M132.1 120.9v-1.3h5.1v5.1h10.1M147.3 132.3h-5.1v5.1h-5l-2.6 2.5M147.3 134.9h-3.8v5h-6.3l-2.6 2.6"/>
<path d="M147.3 129.8h-6.3v5.1h-26.7M147.3 137.4h-1.3v10.2h-3.8M147.3 139.9v10.2h10.2M233.7 122.2h29.2l2.5 2.5M233.7 124.7h29.2l2.5 2.5M233.7 137.4h29.2l2.5 2.5M233.7 127.2h13.9M233.7 132.3h8.9M233.7 134.9h8.9M233.7 139.9v10.2h-11.5M259.1 128.5v-1.3h-3.8v7.7h-11.5v-5.1h-10.1M18.4 142.5h14.6"/>
<path d="M33 147.6h-17.1v1.2M142.2 146.3v2.5M142.2 156.5v1.2M147.3 146.3h10.2M222.2 146.3h11.5M16.5 173h-1.3v1.2M26.7 173h7.6M57.1 170.4l-2.5 2.6h-12.7M78.7 170.4v2.6h1.3M80 175.5h-1.3v1.3M16.5 188.2h-1.3v1.3M26.7 188.2h7.6"/>
<path d="M57.1 185.7l-2.5 2.5h-12.7"/>
</g>
<path d="M130.8 29.5h2.5M135.9 29.5h2.5M121.9 101.8v2.6M121.9 110.7v2.6" fill="none" stroke="#840000" stroke-width=".2"/>
<g fill="#840000" stroke="#840000" stroke-width=".2">
<path d="M137.2 29.5l1.2 2.5h-2.5z"/>
<path d="M132.1 29.5l1.2 2.5h-2.5z"/>
<path d="M119.4 110.7l2.5 1.3-2.5 1.3z"/>
<path d="M119.4 101.8l2.5 1.3-2.5 1.3z"/>
</g>
<g fill="#840000" stroke="#840000" stroke-width=".25">
<path d="M26.7 110.7h1.2v2.6h-1.2z"/>
<path d="M52.1 110.7h1.2v2.6h-1.2z"/>
</g>
<path d="M194 50.3l-.5 .5-.7-.1-.3-.4v-.6l.3-.4a.83 .83 0 0 1 1.1 .1 1.69 1.69 0 0 1-.6 2.4h-.5" fill="none" stroke="#0000c2" stroke-width=".51"/>
<g fill="none" stroke="#0000c2" stroke-width=".18" stroke-dasharray=".4 .4">
<path d="M12.7 12.9v52.1M47 12.9h-34.3M48.3 12.9h104.1M152.4 12.9v52.1M215.9 12.9v75M271.8 25.6v-12.7M284.5 25.6h-12.7M12.7 65h34.3M12.7 66.3v52.1M47 65v-52.1M48.3 65v-52.1M88.9 66.3h-76.2"/>
<path d="M152.4 65h-104.1M215.9 87.9h68.6M12.7 118.4h76.2M12.7 119.6h39.4M38.1 119.6v11.5M52.1 119.6v35.6M88.9 118.4v-52.1M38.1 131.1h14M12.7 155.2v-35.6M12.7 156.5h48.3M52.1 155.2h-39.4M61 156.5v40.6"/>
<path d="M62.2 156.5h39.4M101.6 156.5v40.6M12.7 197.1v-40.6M61 197.1h-48.3M62.2 197.1v-40.6M101.6 197.1h-39.4"/>
</g>
<g fill="#008400" stroke="#008400" stroke-width=".25">
<circle cx="132.1" cy="134.9" r=".51"/>
<circle cx="106.7" cy="131.1" r=".51"/>
<circle cx="132.1" cy="127.2" r=".51"/>
<circle cx="142.2" cy="147.6" r=".51"/>
<circle cx="237.5" cy="99.3" r=".51"/>
<circle cx="241.3" cy="109.5" r=".51"/>
<circle cx="247.7" cy="134.9" r=".51"/>
<circle cx="233.7" cy="146.3" r=".51"/>
<circle cx="147.3" cy="146.3" r=".51"/>
<circle cx="105.4" cy="29.5" r=".51"/>
<circle cx="105.4" cy="56.1" r=".51"/>
<circle cx="121.9" cy="24.4" r=".51"/>
<circle cx="66" cy="109.5" r=".51"/>
<circle cx="132.1" cy="44.7" r=".51"/>
<circle cx="120.7" cy="44.7" r=".51"/>
<circle cx="96.5" cy="103.1" r=".51"/>
<circle cx="96.5" cy="21.8" r=".51"/>
<circle cx="67.3" cy="80.3" r=".51"/>
<circle cx="67.3" cy="85.3" r=".51"/>
<circle cx="27.9" cy="131.1" r=".51"/>
<circle cx="31.8" cy="139.9" r=".51"/>
<circle cx="24.1" cy="142.5" r=".51"/>
<circle cx="24.1" cy="131.1" r=".51"/>
<circle cx="236.2" cy="53.6" r=".51"/>
<circle cx="120.7" cy="134.9" r=".51"/>
<circle cx="120.7" cy="127.2" r=".51"/>
</g>
<circle cx="44.4" cy="124.7" r="1.27" fill="none" stroke="#840000" stroke-width="1.3"/>
<path d="M270.5 43.4v40.7M138.4 100.6v19M265.4 114.5v28M134.6 139.9v20.4M57.1 161.5v26.7" fill="none" stroke="#000084" stroke-width=".3"/>
<text font-size="3.5" fill="#0000c2" x="173.4" y="51.9">Jonti 2019</text>
<text font-size="2.8" fill="#840000" x="178" y="190.5">Title: JPIC</text>
<g font-size="2.1" fill="#0000c2">
<text x="217.8" y="16">For Arduino Uno shields. Pin disposition</text>
<text x="217.8" y="18.3">is a bit different due to fewer pins and a</text>
<text x="217.8" y="20.6">different processor. Some sheaids will</text>
<text x="217.8" y="22.9">work while others wont without modifications.</text>
<text x="275.6" y="25.4">Holes</text>
<text x="246.4" y="40.6">1</text>
</g>
<g font-size="2.1">
<text x="222.2" y="33">MCLR*</text>
<text x="262.5" y="50.8">RB15</text>
<text x="263.7" y="53.3">RA4</text>
<text x="263.7" y="58.4">RB4</text>
</g>
<g font-size="2.1" fill="#840000">
<text x="178" y="184">Sheet: /</text>
<text x="178" y="181">Jontisoft</text>
<text x="178" y="186.7">File: jdsp2.sch</text>
<text x="178" y="196.9">KiCad E.D.A. kicad (5.0.2)-1</text>
<text x="178" y="194.1">Size: A4</text>
<text x="200" y="194.1">Date: 2019-02-23</text>
<text x="263" y="194.1">Rev: 1.1a</text>
<text x="263" y="196.9">Id: 1/3</text>
</g>
<g font-size="1.8" fill="#840000">
<text x="35" y="11.9">1</text>
<text x="85" y="11.9">2</text>
<text x="135" y="11.9">3</text>
<text x="185" y="11.9">4</text>
<text x="235" y="11.9">5</text>
<text x="285" y="11.9">6</text>
<text x="276.6" y="20.4" transform="rotate(-90 276.6 20.4)">1</text>
<text x="279.1" y="20.4" transform="rotate(-90 279.1 20.4)">1</text>
<text x="281.7" y="20.4" transform="rotate(-90 281.7 20.4)">1</text>
<text x="10.4" y="35.9">A</text>
<text x="35.7" y="34.3">1</text>
<text x="73.8" y="31.7">1</text>
<text x="73.8" y="34.3">2</text>
<text x="90.4" y="31.2" transform="rotate(-90 90.4 31.2)">1</text>
<text x="256.7" y="30.5">1</text>
<text x="256.7" y="33">2</text>
<text x="256.7" y="35.6">3</text>
<text x="285.4" y="35.9">A</text>
<text x="35.7" y="36.8">2</text>
<text x="35.7" y="39.4">3</text>
<text x="35.7" y="41.9">4</text>
<text x="73.8" y="36.8">3</text>
<text x="73.8" y="39.4">4</text>
<text x="73.8" y="41.9">5</text>
<text x="90.4" y="38.8" transform="rotate(-90 90.4 38.8)">3</text>
<text x="91" y="36.1">2</text>
<text x="240.2" y="40.6">1</text>
<text x="256.7" y="38.1">4</text>
<text x="256.7" y="40.6">5</text>
<text x="35.7" y="44.4">5</text>
<text x="35.7" y="47">6</text>
<text x="240.2" y="43.2">2</text>
<text x="240.2" y="45.7">3</text>
<text x="256.7" y="43.2">6</text>
<text x="256.7" y="45.7">7</text>
<text x="240.2" y="48.3">4</text>
<text x="240.2" y="50.8">5</text>
<text x="240.2" y="53.3">6</text>
<text x="256.2" y="53.3">10</text>
<text x="256.7" y="48.3">8</text>
<text x="256.7" y="50.8">9</text>
<text x="230" y="58.4">1</text>
<text x="240.2" y="55.9">7</text>
<text x="240.2" y="58.4">8</text>
<text x="256.7" y="58.4">1</text>
<text x="230" y="63.5">1</text>
<text x="240.2" y="63.5">1</text>
<text x="256.7" y="61">2</text>
<text x="256.7" y="63.5">3</text>
<text x="230" y="66">2</text>
<text x="230" y="68.6">3</text>
<text x="230" y="71.1">4</text>
<text x="240.2" y="66">2</text>
<text x="240.2" y="68.6">3</text>
<text x="240.2" y="71.1">4</text>
<text x="256.7" y="66">4</text>
<text x="256.7" y="68.6">5</text>
<text x="256.7" y="71.1">6</text>
<text x="230" y="73.7">5</text>
<text x="230" y="76.2">6</text>
<text x="240.2" y="73.7">5</text>
<text x="240.2" y="76.2">6</text>
<text x="256.7" y="73.7">7</text>
<text x="256.7" y="76.2">8</text>
<text x="73.8" y="80">1</text>
<text x="73.8" y="82.5">2</text>
<text x="10.4" y="85.9">B</text>
<text x="73.8" y="85.1">3</text>
<text x="285.4" y="85.9">B</text>
<text x="36.2" y="107.9">R</text>
<text x="61.6" y="107.9">R</text>
<text x="107.5" y="104.6">1</text>
<text x="112.5" y="104.6">2</text>
<text x="148.1" y="106.7">1</text>
<text x="231.4" y="106.7">28</text>
<text x="36.3" y="110.5">L</text>
<text x="61.7" y="110.5">L</text>
<text x="107.5" y="113.5">1</text>
<text x="112.5" y="113.5">2</text>
<text x="148.1" y="109.2">2</text>
<text x="148.1" y="111.8">3</text>
<text x="231.4" y="111.8">26</text>
<text x="231.4" y="109.2">27</text>
<text x="148.1" y="114.3">4</text>
<text x="148.1" y="116.8">5</text>
<text x="148.1" y="119.4">6</text>
<text x="231.4" y="119.4">23</text>
<text x="231.4" y="116.8">24</text>
<text x="231.4" y="114.3">25</text>
<text x="148.1" y="121.9">7</text>
<text x="148.1" y="124.5">8</text>
<text x="231.4" y="124.5">21</text>
<text x="231.4" y="121.9">22</text>
<text x="147.6" y="129.5">10</text>
<text x="148.1" y="127">9</text>
<text x="231.4" y="129.5">19</text>
<text x="231.4" y="127">20</text>
<text x="10.4" y="135.9">C</text>
<text x="147.6" y="132.1">11</text>
<text x="147.6" y="134.6">12</text>
<text x="147.6" y="137.2">13</text>
<text x="231.4" y="137.2">16</text>
<text x="231.4" y="134.6">17</text>
<text x="231.4" y="132.1">18</text>
<text x="285.4" y="135.9">C</text>
<text x="34.4" y="139.7">1</text>
<text x="34.4" y="142.2">2</text>
<text x="147.6" y="139.7">14</text>
<text x="231.4" y="139.7">15</text>
<text x="34.4" y="144.8">3</text>
<text x="34.4" y="147.3">4</text>
<text x="81.4" y="172.7">1</text>
<text x="81.4" y="175.3">2</text>
<text x="10.4" y="185.9">D</text>
<text x="285.4" y="185.9">D</text>
<text x="35" y="199.9">1</text>
<text x="85" y="199.9">2</text>
<text x="135" y="199.9">3</text>
<text x="185" y="199.9">4</text>
<text x="235" y="199.9">5</text>
<text x="285" y="199.9">6</text>
</g>
<g font-size="1.8" fill="#0000c2">
<text x="68.6" y="15.2">USB power, coms and resetting of MPU from computer</text>
<text x="21.6" y="22.9">ICSP for PICKit etc</text>
<text x="21.6" y="71.1">ADC/DAC opamps and connectors</text>
<text x="177.8" y="96.5">The brains of the operation</text>
<text x="14.6" y="122.5">High tech graphs card</text>
<text x="14.6" y="158.7">Ergonomic keyboard</text>
<text x="74.9" y="160">Extra 5V power pins</text>
</g>
<g font-size="1.8" fill="#008484">
<text x="273.3" y="14.8">P5 P6 P7 P8</text>
<text x="112.2" y="19.9">680 R12</text>
<text x="82.2" y="28.9">Rst Bootload</text>
<text x="86.8" y="27">JP3</text>
<text x="95.7" y="26.3">100n C15</text>
<text x="112.2" y="27.5">680 R14</text>
<text x="252.9" y="27.6">P3</text>
<text x="17.1" y="30.8">+3.3V</text>
<text x="107.2" y="32.6">10k R1</text>
<text x="118.7" y="34.6">+3.3V</text>
<text x="124.4" y="30.1">TX Red</text>
<text x="127.1" y="32.7">D1</text>
<text x="139.8" y="32.7">D2</text>
<text x="140.1" y="30.1">RX Green</text>
<text x="236.9" y="33.5" transform="rotate(-90 236.9 33.5)">+3.3AVdd</text>
<text x="41.6" y="40.5">J2</text>
<text x="80.7" y="41.5" transform="rotate(-90 80.7 41.5)">Uart Flow</text>
<text x="83.2" y="38.1" transform="rotate(-90 83.2 38.1)">J3</text>
<text x="126" y="37.6">R17</text>
<text x="128.7" y="40.2">1k</text>
<text x="138.4" y="40.2">8.2k</text>
<text x="138.7" y="37.6">R18</text>
<text x="231.8" y="42" transform="rotate(-90 231.8 42)">+3.3V</text>
<text x="242.8" y="37.8">P1</text>
<text x="41.6" y="42.8">ICSP</text>
<text x="87.1" y="46">GND</text>
<text x="106.9" y="46.5">R10</text>
<text x="229.3" y="46.3" transform="rotate(-90 229.3 46.3)">+5V</text>
<text x="273.6" y="44.1">GND</text>
<text x="17.2" y="48.5">GND</text>
<text x="90.3" y="51.9">Reset</text>
<text x="90.8" y="49.6">SW1</text>
<text x="107.1" y="49.1">680</text>
<text x="114.6" y="59.2">R16</text>
<text x="217.8" y="59.4">GND</text>
<text x="226.4" y="56.7">J9</text>
<text x="85.8" y="62.5">GND</text>
<text x="114.7" y="61.8">680</text>
<text x="221.8" y="61.8">Hole for user</text>
<text x="75.1" y="77.1">Audio</text>
<text x="76.4" y="74.6">J6</text>
<text x="221.4" y="82.2">Holes for user</text>
<text x="226.4" y="79.7">J7</text>
<text x="242.8" y="79.7">P2</text>
<text x="252.9" y="79.7">P4</text>
<text x="69.3" y="93">GND</text>
<text x="234" y="95.1">+3.3AVdd</text>
<text x="31.5" y="100.8">J4</text>
<text x="56.9" y="100.8">J5</text>
<text x="94.6" y="98.1">+3.3V</text>
<text x="107.9" y="100.9">Green</text>
<text x="108.9" y="98.6">JP1</text>
<text x="119.6" y="98.6">Green</text>
<text x="119.9" y="100.7">D5</text>
<text x="189.4" y="100.9">U4</text>
<text x="28.7" y="103.1">Audio_in</text>
<text x="40.1" y="104.4">GND</text>
<text x="53.5" y="103.1">Audio_out</text>
<text x="65.5" y="104.4">GND</text>
<text x="100.6" y="106.2">R21</text>
<text x="108.9" y="107.5">JP2</text>
<text x="119.5" y="107.5">Red</text>
<text x="150.9" y="107.6">MCLR</text>
<text x="181.8" y="103.2">dsPIC33FJ128GP802</text>
<text x="225.5" y="107.6">AVdd</text>
<text x="244.4" y="104.9">100n</text>
<text x="245.4" y="102.4">C17</text>
<text x="100.3" y="108.8">8.2k</text>
<text x="108.8" y="109.8">Red</text>
<text x="119.9" y="109.6">D4</text>
<text x="150.9" y="110.1">AN0/VREF+/CN2/RA0</text>
<text x="150.9" y="112.6">AN1/VREF-/CN3/RA1</text>
<text x="197.4" y="112.6">AN9/DAC1LN/RP15/CN11/PMCS1/RB15</text>
<text x="225.7" y="110.1">AVss</text>
<text x="252" y="110.2">GND</text>
<text x="100.6" y="115.1">R20</text>
<text x="102" y="117.6">1k</text>
<text x="150.9" y="115.2">PGED1/AN2/C2IN-/RP0/CN4/RB0</text>
<text x="150.9" y="117.7">PGEC1/AN3/C2IN+/RP1/CN5/RB1</text>
<text x="191.6" y="115.2">AN10/DAC1LP/RTCC/RP14/CN12/PMWR/RB14</text>
<text x="197.1" y="117.7">AN11/DAC1RN/RP13/CN13/PMRD/RB13</text>
<text x="43.4" y="121.6">H1</text>
<text x="108.2" y="121.5">C19</text>
<text x="108.4" y="124">22p</text>
<text x="130.3" y="126">GND</text>
<text x="150.9" y="120.3">AN4/C1IN-/RP2/CN6/RB2</text>
<text x="150.9" y="122.8">AN5/C1IN+/RP3/CN7/RB3</text>
<text x="150.9" y="125.3">Vss</text>
<text x="197.5" y="120.3">AN12/DAC1RP/RP12/CN14/PMD0/RB12</text>
<text x="199.6" y="122.8">PGEC2/TMS/RP11/CN15/PMD1/RB11</text>
<text x="200.4" y="125.3">PGED2/TDI/RP10/CN16/PMD2/RB10</text>
<text x="26" y="126.7">+3.3V</text>
<text x="39.6" y="129.2">Hole_OLED</text>
<text x="127.3" y="130.3">R15</text>
<text x="150.9" y="130.4">OSC2/CLKO/CN29/PMA0/RA3</text>
<text x="150.9" y="127.9">OSC1/CLKI/CN30/RA2</text>
<text x="225.9" y="127.9">Vcap</text>
<text x="227" y="130.4">Vss</text>
<text x="250.9" y="130.6">C14</text>
<text x="19" y="136.7">2.2k</text>
<text x="19.3" y="134.2">R22</text>
<text x="26.6" y="136.7">2.2k</text>
<text x="26.9" y="134.2">R23</text>
<text x="101" y="136.1">GND</text>
<text x="115" y="132.1" transform="rotate(-90 115 132.1)">Y2</text>
<text x="117.5" y="133.8" transform="rotate(-90 117.5 133.8)">12MHz</text>
<text x="128.2" y="132.9">1M</text>
<text x="150.9" y="133">SOSCI/RP4/CN1/PMBE/RB4</text>
<text x="150.9" y="135.5">SOSCO/T1CK/CN0/PMA1/RA4</text>
<text x="202.8" y="133">TDO/SDA1/RP9/CN21/PMD3/RB9</text>
<text x="203.1" y="135.5">TCK/SCL1/RP8/CN22/PMD4/RB8</text>
<text x="251" y="132.9">10u</text>
<text x="257.3" y="133.6">GND</text>
<text x="40.3" y="143.4">J8</text>
<text x="107.1" y="139.2">22p C18</text>
<text x="140.3" y="142.6">+3.3V</text>
<text x="150.9" y="138">Vdd</text>
<text x="150.9" y="140.6">PGED3/ASDA1/RP5/CN27/PMD7/RB5</text>
<text x="199.5" y="140.6">PGEC3/ASCL1/RP6/CN24/PMD6/RB6</text>
<text x="207.9" y="138">INT0/RP7/CN23/PMD5/RB7</text>
<text x="40.8" y="145.7">Conn_01x04</text>
<text x="14" y="153.9">GND</text>
<text x="144.9" y="151.9">C3</text>
<text x="145.4" y="154.5">100n</text>
<text x="19.7" y="166.4">SW2</text>
<text x="76.9" y="166.7">+5VP</text>
<text x="140.4" y="162.8">GND</text>
<text x="20.9" y="168.7">A</text>
<text x="35.8" y="171">R25</text>
<text x="87.4" y="173.9">J10</text>
<text x="13.4" y="179.3">GND</text>
<text x="37.2" y="176.1">1k</text>
<text x="87.6" y="176.2">5V Power</text>
<text x="19.7" y="181.7">SW3</text>
<text x="21" y="184">B</text>
<text x="76.9" y="181.9">GND</text>
<text x="35.8" y="186.2">R27</text>
<text x="37.2" y="191.3">1k</text>
<text x="13.4" y="194.6">GND</text>
</g>
<g font-size="1.8">
<text x="50.8" y="19.2">usbpower</text>
<text x="123.3" y="21.6">RXD</text>
<text x="123.5" y="24.1">TXD</text>
<text x="22.9" y="34.3">MCLR*</text>
<text x="264.2" y="33">SDA</text>
<text x="264.4" y="30.5">SCL</text>
<text x="22.9" y="41.9">ICSP_Data</text>
<text x="264.4" y="40.6">RB7</text>
<text x="22.9" y="44.4">ICSP_Clock</text>
<text x="50.8" y="47.3">usbpower.sch</text>
<text x="263.4" y="45.7">RB11</text>
<text x="263.4" y="43.2">RB10</text>
<text x="263.4" y="48.3">RB14</text>
<text x="121.2" y="55.9">MCLR*</text>
<text x="264.4" y="61">RB3</text>
<text x="264.4" y="63.5">RB1</text>
<text x="264.4" y="66">RB0</text>
<text x="264.4" y="68.6">RA1</text>
<text x="264.4" y="71.1">RA0</text>
<text x="25.4" y="76.3">adc-dac-opamps</text>
<text x="264.2" y="76.2">RXD</text>
<text x="264.4" y="73.7">TXD</text>
<text x="15.2" y="78.7">AN4</text>
<text x="15.2" y="82.5">DAC1RP</text>
<text x="15.2" y="86.4">DAC1RN</text>
<text x="25.4" y="91.8">adc-dac-opamps.sch</text>
<text x="132.4" y="107.9">RA0</text>
<text x="132.4" y="105.4">RA1</text>
<text x="141" y="106.7">MCLR*</text>
<text x="141" y="109.2">RA0</text>
<text x="141" y="111.8">RA1</text>
<text x="258.4" y="111.8">RB15</text>
<text x="141" y="114.3">RB0</text>
<text x="141" y="116.8">RB1</text>
<text x="141" y="119.4">AN4</text>
<text x="251.7" y="116.8">DAC1RN</text>
<text x="251.8" y="119.4">DAC1RP</text>
<text x="258.4" y="114.3">RB14</text>
<text x="141" y="121.9">RB3</text>
<text x="258.4" y="121.9">RB11</text>
<text x="258.4" y="124.5">RB10</text>
<text x="137.2" y="137.2">RB4</text>
<text x="238.8" y="132.1">SDA</text>
<text x="239" y="134.6">SCL</text>
<text x="259.4" y="137.2">RB7</text>
<text x="18.4" y="142.2">SCL</text>
<text x="26.7" y="139.7">SDA</text>
<text x="137.2" y="139.7">RA4</text>
<text x="148.5" y="146">ICSP_Data</text>
<text x="153.9" y="149.9">TXD</text>
<text x="222.2" y="146">ICSP_Clock</text>
<text x="222.2" y="149.9">RXD</text>
<text x="51.1" y="172.7">RB3</text>
<text x="51.1" y="188">RB4</text>
</g>
<g font-size="1.8" fill="#848400">
<text x="67.3" y="22.5">TXD</text>
<text x="67.1" y="25">RXD</text>
<text x="66.4" y="35.2">DSR*</text>
<text x="66.5" y="30.1">DTR*</text>
<text x="66.6" y="32.6">CTS*</text>
<text x="66.3" y="40.3">DCD*</text>
<text x="68.4" y="37.7">RI*</text>
<text x="66.6" y="42.8">RTS*</text>
<text x="26.9" y="79.6">Audio_to_ADC</text>
<text x="26.9" y="83.4">Audio_from_DAC_plus</text>
<text x="54.5" y="80.9">Audio_out</text>
<text x="26.9" y="87.2">Audio_from_DAC_minus</text>
<text x="55.7" y="86">Audio_in</text>
</g>
<g font-size="1.8" fill="#840084">
<text x="274.1" y="20.4" transform="rotate(-90 274.1 20.4)">1</text>
<text x="252" y="43.6" transform="rotate(-90 252 43.6)">Digital</text>
<text x="247.1" y="51.1" transform="rotate(-90 247.1 51.1)">Power</text>
<text x="247.1" y="71.8" transform="rotate(-90 247.1 71.8)">Analog</text>
<text x="252" y="69" transform="rotate(-90 252 69)">Digital</text>
</g>
<g font-size="1.1" fill="#840000">
<text x="35.7" y="105.4">GND</text>
<text x="61.1" y="105.4">GND</text>
</g>
<g font-size=".7" fill="#840084">
<text x="272.7" y="24.8" transform="rotate(-90 272.7 24.8)">Socket_Arduino_Uno:Arduino_1pin</text>
<text x="284.2" y="24.7" transform="rotate(-90 284.2 24.7)">Socket_Arduino_Uno:Arduino_1pin</text>
<text x="250.4" y="49.3" transform="rotate(-90 250.4 49.3)">Socket_Arduino_Uno:Socket_Strip_Arduino_1x10</text>
<text x="247.9" y="56.9" transform="rotate(-90 247.9 56.9)">Socket_Arduino_Uno:Socket_Strip_Arduino_1x08</text>
<text x="247.9" y="75.9" transform="rotate(-90 247.9 75.9)">Socket_Arduino_Uno:Socket_Strip_Arduino_1x06</text>
<text x="250.4" y="75.9" transform="rotate(-90 250.4 75.9)">Socket_Arduino_Uno:Socket_Strip_Arduino_1x08</text>
</g>
</svg>
